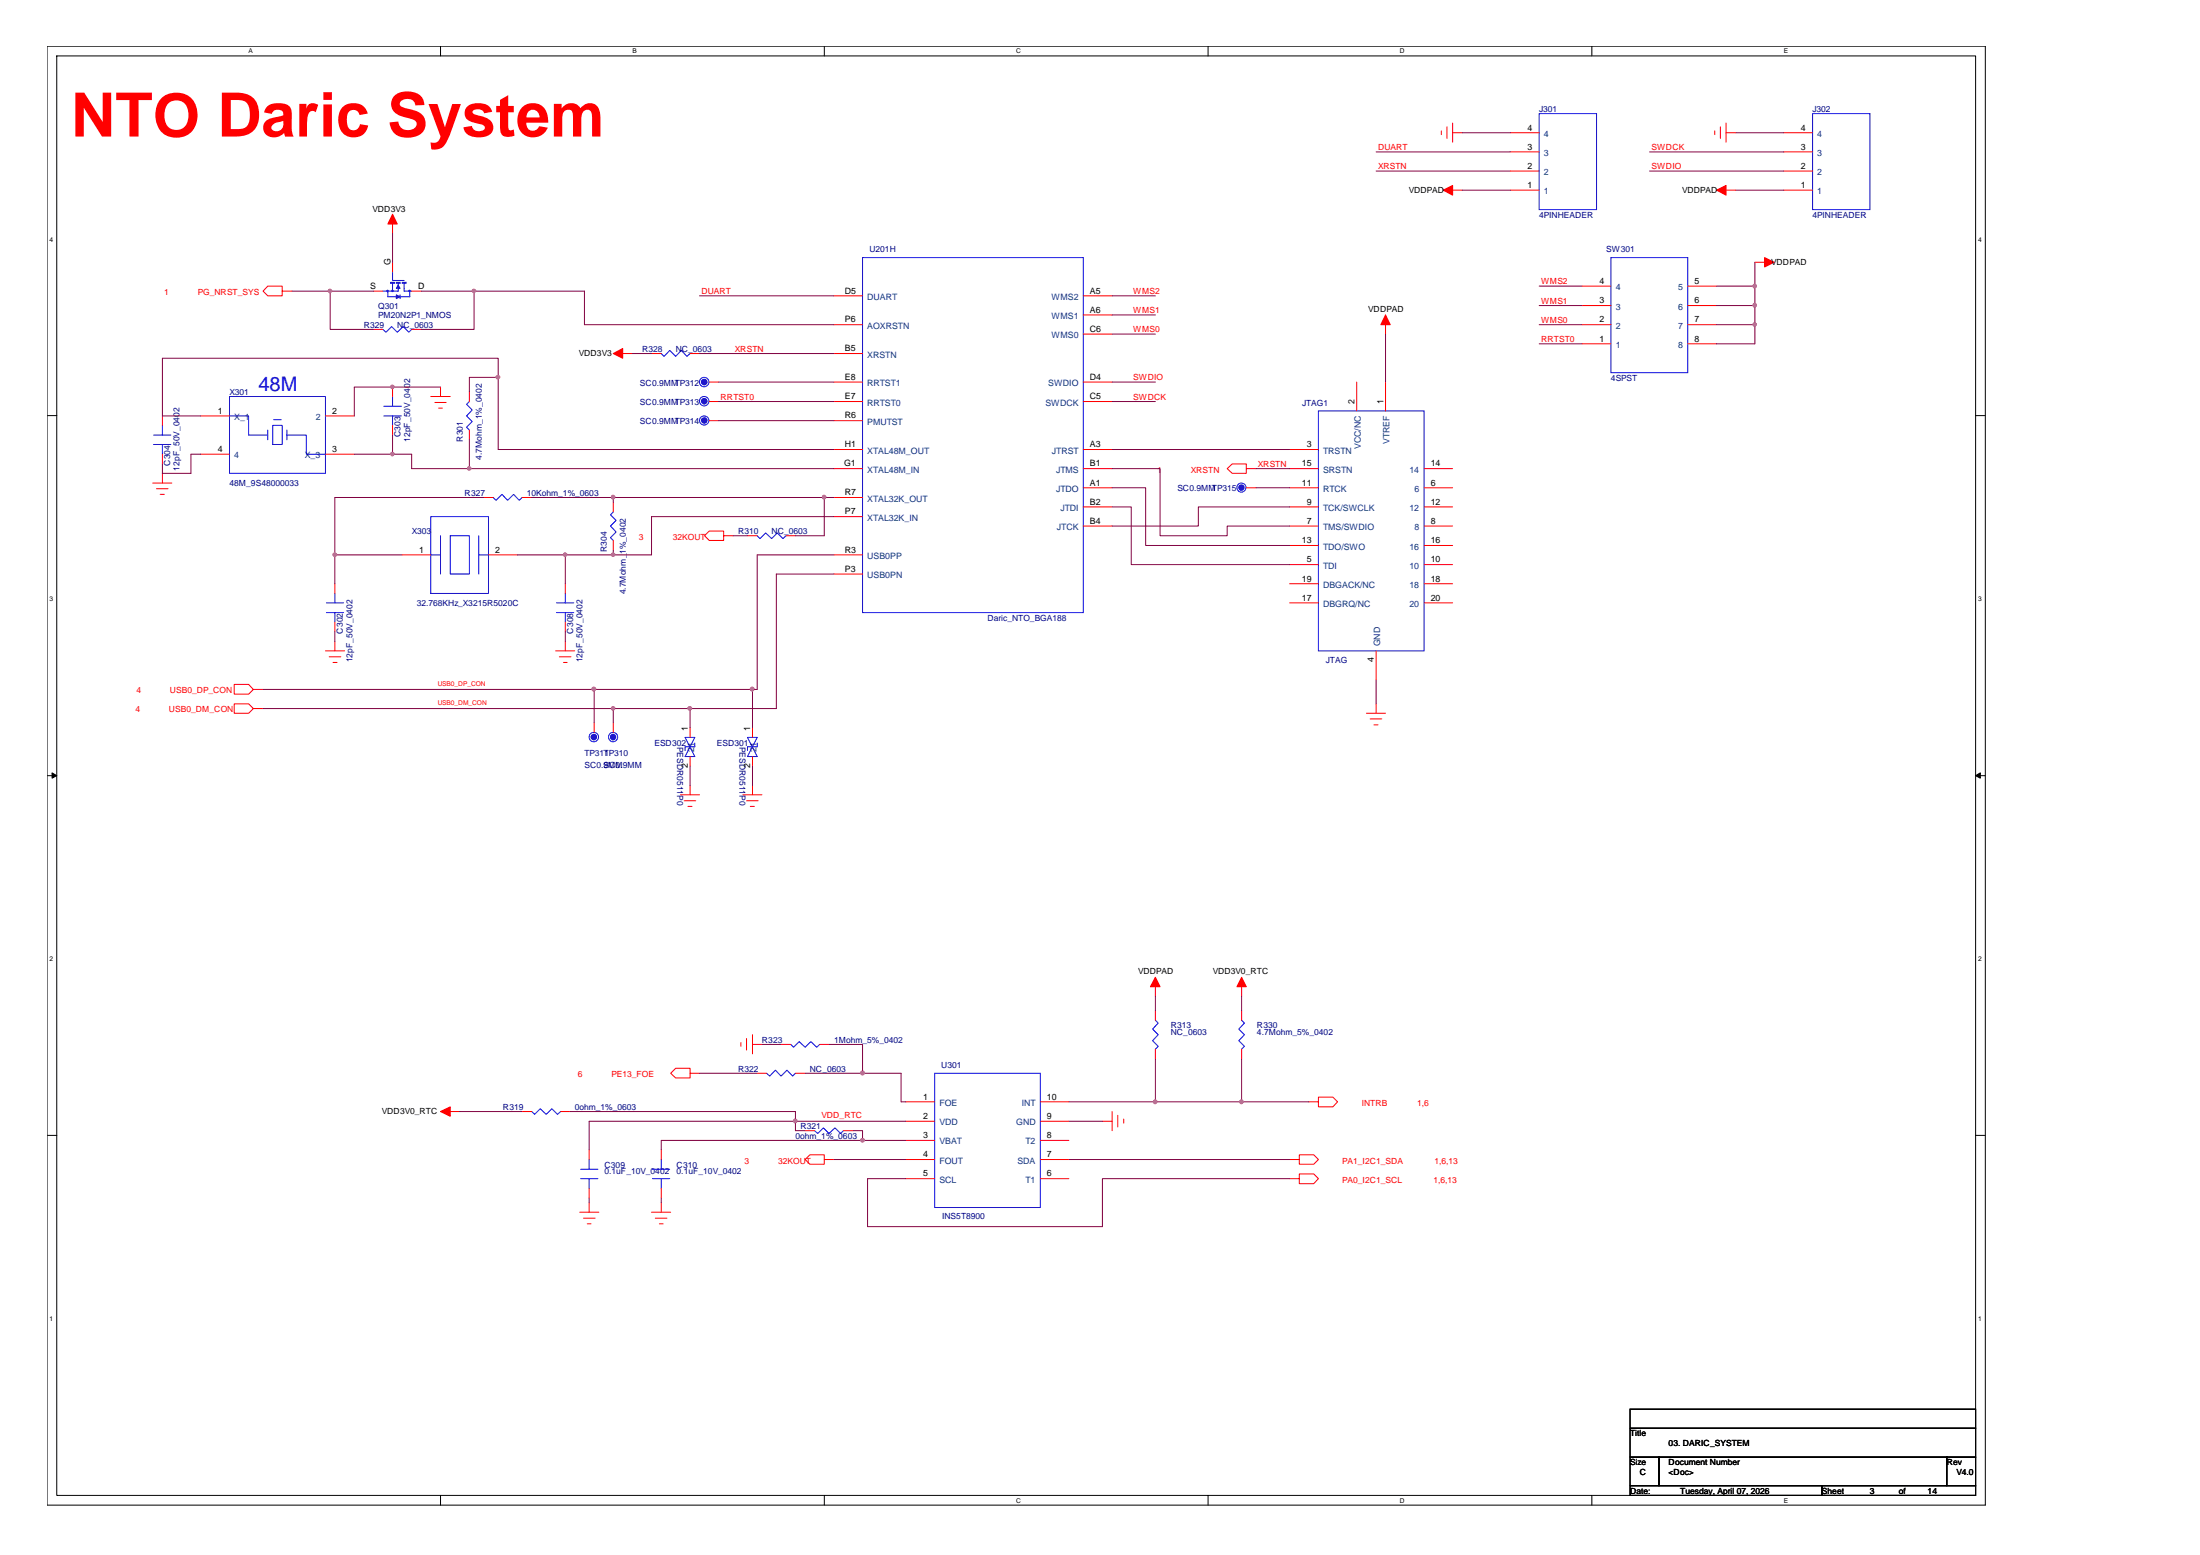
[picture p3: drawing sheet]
<svg xmlns="http://www.w3.org/2000/svg" width="297mm" height="210mm" viewBox="0 0 297 210" stroke-linecap="round" stroke-linejoin="round" font-family="sans-serif">
<path d="M6.3 6.2h261.8v197h-261.7zM7.7 7.5h259v194.4h-259z" fill="none" stroke="#000" stroke-width=".14"/>
<g fill="#fff">
<path d="M33.6 6.4h.5v1h-.5z"/>
<path d="M33.6 202h.5v1h-.5z"/>
</g>
<path d="M59.5 6.2v1.3M59.5 201.9v1.3" fill="none" stroke="#000" stroke-width=".14"/>
<g fill="#fff">
<path d="M85.4 6.4h.6v1h-.6z"/>
<path d="M85.4 202h.6v1h-.6z"/>
</g>
<path d="M111.3 6.2v1.3M111.3 201.9v1.3" fill="none" stroke="#000" stroke-width=".14"/>
<g fill="#fff">
<path d="M137.2 6.4h.6v1h-.6z"/>
<path d="M137.2 202h.6v1h-.6z"/>
</g>
<path d="M163.1 6.2v1.3M163.1 201.9v1.3" fill="none" stroke="#000" stroke-width=".14"/>
<g fill="#fff">
<path d="M189 6.4h.7v1h-.7z"/>
<path d="M189 202h.7v1h-.7z"/>
</g>
<path d="M214.9 6.2v1.3M214.9 201.9v1.3" fill="none" stroke="#000" stroke-width=".14"/>
<g fill="#fff">
<path d="M240.8 6.4h.6v1h-.6z"/>
<path d="M240.8 202h.6v1h-.6z"/>
<path d="M6.7 31.8h.5v1h-.5z"/>
<path d="M267.1 31.8h.5v1h-.5z"/>
<path d="M6.7 80.4h.5v1h-.5z"/>
<path d="M267.1 80.4h.5v1h-.5z"/>
</g>
<path d="M6.3 56.1h1.4M266.7 56.1h1.4" fill="none" stroke="#000" stroke-width=".14"/>
<g fill="#fff">
<path d="M6.7 129h.5v1h-.5z"/>
<path d="M267.1 129h.5v1h-.5z"/>
</g>
<path d="M6.3 104.7h1.4M266.7 104.7h1.4" fill="none" stroke="#000" stroke-width=".14"/>
<path d="M7 104.3l.7 .4-.7 .3zM266.7 104.7l.7-.4v.7z" fill="#000" stroke="#000" stroke-width=".14"/>
<g fill="#fff">
<path d="M6.7 177.5h.5v1h-.5z"/>
<path d="M267.1 177.5h.5v1h-.5z"/>
</g>
<path d="M6.3 153.3h1.4M266.7 153.3h1.4M220.1 190.2h46.6v2.6h-46.6zM220.1 192.8h46.6v3.9h-46.6zM220.1 196.7h3.9v3.8h-3.9zM224 196.7h38.8v3.8h-38.8zM262.8 196.7h3.9v3.8h-3.9zM220.1 200.5h25.9v1.4h-25.9zM246 200.5h20.7v1.4h-20.7z" fill="none" stroke="#000" stroke-width=".14"/>
<g fill="#f00" stroke="#f00" stroke-width=".14">
<path d="M156 131.9l.6 1.3h-1.3z"/>
<path d="M59.5 150l1.3-.6v1.3z"/>
<path d="M53 28.9l.6 1.3h-1.2z"/>
<path d="M82.8 47.7l1.3-.7v1.4z"/>
<path d="M167.6 131.9l.7 1.3h-1.3z"/>
<path d="M194.9 25.7l1.2-.7v1.3z"/>
<path d="M231.8 25.7l1.2-.7v1.3z"/>
<path d="M187.1 42.5l.6 1.3h-1.3z"/>
<path d="M238.3 34.8l1.2 .6-1.2 .6z"/>
</g>
<g fill="none" stroke="#f00" stroke-width=".14">
<path d="M194.6 17.7v.5M195.4 17.1v1.6M196.1 17.9h1.3M196.1 16.6v2.6M203.9 17.9h3.9M231.5 17.7v.5M232.3 17.1v1.6M233 16.6v2.6M233 17.9h1.4M240.8 17.9h3.9M38.1 39.3v.6h-1.9l-.7-.6 .7-.7h1.9v.7h1.3M50.4 39.3h1.3"/>
<path d="M53 35.4v1.3M53 28.9v2.6M55.6 39.3h1.3M112.6 39.9h3.9M146.3 39.9h3.9M194.9 25.7h2.5M203.9 25.7h3.9M203.9 23.1h3.9M203.9 20.5h3.9M213.6 38.6h3.9M227.9 38.6h3.9M231.8 25.7h2.6"/>
<path d="M236.9 35.4h2.6M240.8 25.7h3.9M240.8 23.1h3.9M240.8 20.5h3.9M21.9 56.1v1.3M27.1 56.1h3.9M43.9 56.1h3.9M50.4 44.5h1.3M53 57.4v1.3M53 52.3v1.2M55.6 44.5h1.3M58.2 53.5h2.6"/>
<path d="M58.7 54.3h1.5M59.2 55.1h.5M59.5 52.3v1.2M63.4 58.1v1.3M63.4 52.9v1.3M82.8 47.7h2.6M88 47.7h1.3M93.2 47.7h1.2M95.8 51.6h1.2M95.8 54.2h1.2M95.8 56.8h1.2M112.6 43.8h3.9"/>
<path d="M112.6 47.7h3.9M112.6 51.6h3.9M112.6 54.2h3.9M112.6 56.8h3.9M146.3 42.5h3.9M146.3 45.1h3.9M146.3 51.6h3.9M146.3 54.2h3.9M183.2 51.6v3.9M187.1 51.6v3.9M187.1 42.5v2.6M213.6 46.4h3.9"/>
<path d="M213.6 43.8h3.9M213.6 41.2h3.9M227.9 41.2h3.9M227.9 43.8h3.9M227.9 46.4h3.9M20.6 65.2h2.6M21.1 66h1.6M21.6 66.7h.6M21.9 61.3v1.3M21.9 63.9v1.3M27.1 61.3h3.9M43.9 61.3h3.9"/>
<path d="M45.2 78.8v1.3M54.3 74.9h3.9M65.3 67.2h1.3M66 74.9h3.9M70.5 67.2h1.3M76.3 78.8v1.3M82.8 73v1.3M82.8 67.8v1.3M97.7 72.3v.7h-1.9l-.7-.7 .7-.6h1.9v.6h1.3M100.9 72.3h1.3M106.1 72.3h1.3M112.6 60.7h3.9"/>
<path d="M112.6 63.3h3.9M112.6 67.2h3.9M112.6 69.7h3.9M112.6 74.9h3.9M112.6 77.5h3.9M146.3 60.7h3.9M146.3 63.3h3.9M146.3 65.8h3.9M146.3 68.4h3.9M146.3 71h3.9M168.3 65.8h1.3M168.3 63.3v.6h-1.9l-.7-.6 .7-.7h1.9v.7h1.3"/>
<path d="M174.1 60.7h3.9M174.1 63.3h3.9M174.1 65.8h3.9M174.1 68.4h3.9M174.1 71h3.9M174.1 73.6h3.9M174.1 76.2h3.9M174.1 78.8h3.9M192.3 68.4h3.8M192.3 65.8h3.8M192.3 63.3h3.8M192.3 73.6h3.8"/>
<path d="M192.3 76.2h3.8M192.3 78.8h3.8M192.3 71h3.8M34.2 95.6l-.6-.6h-2v1.3h2l.6-.7h1.3M34.2 93.1l-.6-.7h-2v1.3h2l.6-.6h1.3M43.9 87.9h2.6M44.4 88.7h1.6M45 89.4h.5M45.2 84v1.3M45.2 86.6v1.3M75 87.9h2.6M75.5 88.7h1.6"/>
<path d="M76.1 89.4h.5M76.3 84v1.3M76.3 86.6v1.3M80.2 97.6v1.3M82.8 97.6v1.3M93.2 98.2v1.3M101.6 98.2v1.3M174.1 81.4h3.9M184.5 96.3h2.6M185 97h1.6M185.5 97.8h.6M185.8 87.9v3.9"/>
<path d="M185.8 95v1.3M192.3 81.4h3.8M91.9 107.3h2.5M92.4 108.1h1.5M92.9 108.9h.5M93.2 102.1v1.3M93.2 106v1.3M100.3 107.3h2.6M100.8 108.1h1.6M101.3 108.9h.6M101.6 102.1v1.3M101.6 106v1.3"/>
<path d="M101.6 139.7v2.6M156 136.5v1.2M156 131.9v2.6M167.6 136.5v1.2M167.6 131.9v2.6M59.5 150h2.6M70.5 150h1.3M75.7 150h1.3M79.5 155.2v1.3M89.3 155.2v1.3M93.2 144.9v.6h-2l-.6-.6 .6-.7h2v.7h1.2M100 140.7v.5"/>
<path d="M100.8 140.2v1.5M101.6 141h1.3M102.2 144.9h1.3M105.5 141h1.3M107.4 144.9h1.3M108.7 152.6h1.3M110.7 141h1.2M111.3 156.5v.7h-2l-.6-.7 .6-.6h2v.6h1.3M113.9 152.6h1.3M122.3 148.7h3.9M122.3 151.4h3.9M122.3 153.9h3.9"/>
<path d="M122.3 156.5h3.9M122.3 159.1h3.9M140.5 159.1h3.8M140.5 156.5h3.8M140.5 153.9h3.8M140.5 151.4h3.8M140.5 148.7h3.8M148.8 151.4h1.4M150.2 150v2.6M150.9 150.6v1.5M151.7 151.1v.5M156 141.6v1.3"/>
<path d="M167.6 141.6v1.3M174.1 159.1h1.3v-.6h2l.6 .6-.6 .7h-2v-.7M174.1 156.5h1.3v-.6h2l.6 .6-.6 .7h-2v-.7M176.7 148.7h1.3v-.6h2l.6 .6-.6 .7h-2v-.7M78.3 163.6h2.6M78.8 164.4h1.5M79.3 165.2h.5M79.5 160.4v1.3M79.5 162.4v1.2M88 163.6h2.6M88.5 164.4h1.5M89 165.2h.5"/>
<path d="M89.3 160.4v1.3M89.3 162.4v1.2"/>
</g>
<g fill="#00f" stroke="#00f" stroke-width=".14">
<path d="M52.7 38.1h.6v.1h-.6z" fill-rule="evenodd"/>
<path d="M53.5 38.1h.5v.1h-.5z" fill-rule="evenodd"/>
<path d="M54.3 38.1h.5v.1h-.5z" fill-rule="evenodd"/>
<path d="M52.9 39.2h.1v.1h-.1z" fill-rule="evenodd"/>
<path d="M52.3 39.2h.1v.1h-.1z" fill-rule="evenodd"/>
<path d="M55.2 39.2h.2v.1h-.2z" fill-rule="evenodd"/>
<path d="M53.5 39.8l.5 .3-.5 .2z" fill-rule="evenodd"/>
<path d="M53.8 38.5l.2 .4h-.5z" fill-rule="evenodd"/>
<circle cx="80.2" cy="99.5" r=".38"/>
<circle cx="82.8" cy="99.5" r=".38"/>
<circle cx="167.6" cy="65.8" r=".37"/>
<circle cx="95.1" cy="51.6" r=".38"/>
<circle cx="95.1" cy="54.2" r=".38"/>
<circle cx="95.1" cy="56.8" r=".37"/>
</g>
<g fill="none" stroke="#00f" stroke-width=".14">
<path d="M207.8 15.3h7.8v13h-7.8zM244.7 15.3h7.8v13h-7.8zM52.4 39.3v.8h1.1M53 36.7v1.2h1.6M53 38.2v1.1M53.8 38.2v1.1h-2.1M54 39.8v.5M54.6 38.2v1.1h1M55.3 39.3v.8h-1.3M116.5 34.8h29.8v47.9h-29.8zM217.5 34.8h10.4v15.5h-10.4zM20.7 58.7h2.4"/>
<path d="M21.9 57.4v1.3M31 53.5h12.9v10.4h-12.9zM31 56.1h2.6v2.6h2.6M36.2 58.1v1.3M36.8 57.4h1.3v2.6h-1.3zM37 56.7h1M38.7 58.7h2.7v2.6h2.5M38.7 58.1v1.3M51.7 44.5l.4 .3 .8-.7 .7 .7 .8-.7 .8 .7 .4-.3M51.8 56.1h2.4M51.8 54.8h2.4M53 53.5v1.3"/>
<path d="M53 56.1v1.3M63.4 54.2l-.4 .4 .8 .7-.8 .8 .8 .8-.8 .8 .4 .4M89.3 47.7l.4 .4 .7-.8 .8 .8 .8-.8 .8 .8 .4-.4M178 55.5h14.3v32.4h-14.3zM20.7 60h2.4M21.9 60v1.3M58.2 69.7h7.8v10.4h-7.8zM58.2 74.9h1.3M59.5 72.3v5.2M60.8 72.3h2.6v5.2h-2.6zM64.6 72.3v5.2M64.6 74.9h1.4"/>
<path d="M66.6 67.2l.4 .3 .8-.8 .7 .8 .8-.8 .8 .8 .4-.3M82.8 69.1l-.4 .4 .8 .7-.8 .8 .8 .8-.8 .8 .4 .4M102.2 72.3l.4 .4 .8-.8 .8 .8 .7-.8 .8 .8 .4-.4M44.1 82.7h2.3M44.1 81.4h2.3M45.2 80.1v1.3M45.2 82.7v1.3M75.1 82.7h2.4M75.1 81.4h2.4M76.3 80.1v1.3M76.3 82.7v1.3M92.5 99.5h1.3l-1.3 2.6h1.3z"/>
<path d="M100.9 99.5h1.3l-1.3 2.6h1.3zM93.8 100.3v.5h-1.3v.5M102.2 100.3v.5h-1.3v.5M156 137.7l.4 .4-.8 .8 .8 .8-.8 .8 .8 .7-.4 .4M167.6 137.7l.4 .4-.7 .8 .7 .8-.7 .8 .7 .7-.4 .4M71.8 150l.4 .4 .7-.7 .8 .7 .8-.7 .8 .7 .4-.4M78.4 157.8h2.3M78.4 159.1h2.3M79.5 156.5v1.3M79.5 159.1v1.3M88.1 157.8h2.3M88.1 159.1h2.3"/>
<path d="M89.3 156.5v1.3M89.3 159.1v1.3M103.5 144.9l.4 .4 .8-.8 .8 .8 .8-.8 .7 .8 .4-.4M106.8 141l.3 .4 .8-.8 .8 .8 .8-.8 .8 .8 .4-.4M110 152.6l.4 .4 .8-.8 .7 .8 .8-.8 .8 .8 .4-.4M126.2 144.9h14.3v18.1h-14.3z"/>
<circle cx="95.1" cy="51.6" r=".64"/>
<circle cx="95.1" cy="54.2" r=".64"/>
<circle cx="95.1" cy="56.8" r=".63"/>
<circle cx="167.6" cy="65.8" r=".62"/>
<circle cx="80.2" cy="99.5" r=".64"/>
<circle cx="82.8" cy="99.5" r=".63"/>
</g>
<g fill="none" stroke="#800040" stroke-width=".14">
<path d="M197.4 17.9h6.5M234.4 17.9h6.4M39.4 39.3h5.2M50.4 39.3h-5.8v5.2h5.8M53 31.5v3.9M56.9 39.3h7.1M94.4 39.9h18.2M150.2 39.9h5.8M185.8 20.5h18.1M185.8 23.1h18.1M197.4 25.7h6.5M207.8 38.6h5.8"/>
<path d="M222.7 20.5h18.1M222.7 23.1h18.1M231.8 38.6h5.1M234.4 25.7h6.4M236.9 35.4v3.2M236.9 38.6v2.6M53 58.7v2.6M59.5 52.3h-11.7v3.8M63.4 59.4v3.9M67.3 50.9v9.8h45.3M67.3 50.9v-2.5h-45.4v7.7h5.2M67.3 50.9h-3.9v2"/>
<path d="M85.4 47.7h2.6M94.4 47.7h18.2M97 54.2h15.6M97 51.6h15.6M97 56.8h15.6M112.6 43.8h-33.7v-4.5h-14.9v5.2h-7.1M150.2 42.5h5.8M150.2 45.1h5.8M150.2 51.6h5.8M150.2 54.2h5.8M187.1 45.1v6.5M207.8 41.2h5.8"/>
<path d="M207.8 43.8h5.8M207.8 46.4h5.8M231.8 41.2h5.1M231.8 43.8h5.1M236.9 43.8v2.6h-5.1M236.9 41.2v2.6M27.1 61.3h-1.3v2.6h-3.9v-1.3M45.2 74.9v3.9M45.2 74.9h9.1M47.8 61.3h5.2M53 61.3h2.6v2h7.8M63.4 63.3h49.2"/>
<path d="M65.3 67.2h-20.1v7.7M69.8 74.9h6.5M71.8 67.2h11M76.3 74.9v3.9M76.3 74.9h6.5M82.8 74.3v.6M82.8 67.2v.6M82.8 67.2h28.5M99 72.3h1.9M111.3 67.2v5.1h-3.9M111.3 67.2h1.3M112.6 69.7h-24.6v5.2h-5.2"/>
<path d="M112.6 74.9h-10.4v18.2h-.6M112.6 77.5h-7.8v18.1h-11.6M150.2 68.4h2.5v7.8h21.4M150.2 65.8h4.5v7.8h19.4M150.2 63.3h6.4v9h9.1v-1.3h8.4M150.2 60.7h23.9M169.6 63.3h4.5M169.6 65.8h4.5M174.1 68.4h-12.3v2.6h-11.6M35.5 93.1h44.7M35.5 95.6h47.3M45.2 85.3v1.3"/>
<path d="M76.3 85.3v1.3M80.2 93.1v4.5M80.2 93.1h21.4M82.8 95.6h10.4M82.8 95.6v2M93.2 95.6v2.6M101.6 93.1v5.1M185.8 91.8v3.2M93.2 103.4v2.6M101.6 103.4v2.6M156 134.5v2M167.6 134.5v2"/>
<path d="M62.1 150h8.4M77 150h30.4v1.4M94.4 144.9h7.8M102.9 141h2.6M107.4 151.4h14.9M107.4 151.4h-27.9v3.8M107.4 151.4v1.2h1.3M108.7 144.9h7.8M111.9 141h4.6v3.9M112.6 156.5h9.7M115.2 152.6h1.3v1.3M116.5 153.9h5.8"/>
<path d="M116.5 153.9h-27.2v1.3M116.5 144.9h5.2v3.8h.6M122.3 159.1h-5.2v6.5h31.7v-6.5h25.3M144.3 156.5h29.8M144.3 151.4h4.5M144.3 148.7h11.7M156 142.9v5.8M156 148.7h11.6M167.6 148.7h9.1M167.6 142.9v5.8M79.5 161.7v.7M89.3 161.7v.7"/>
</g>
<g fill="#f0f" stroke="#f0f" stroke-width=".14">
<path d="M155.8 148.5h.2l.2 .1-.1 .3-.1 .1-.2-.1z" fill-rule="evenodd"/>
<path d="M107.2 151.1h.2l.2 .1-.1 .3-.1 .1-.2-.1z" fill-rule="evenodd"/>
<path d="M52.8 61.1h.3l.1 .2-.1 .1-.1 .1-.2-.1z" fill-rule="evenodd"/>
<path d="M52.8 52.1h.3l.1 .1-.1 .2-.1 .1-.2-.1z" fill-rule="evenodd"/>
<path d="M63.2 63.1h.3l.1 .1-.1 .2-.2 .1-.1-.1z" fill-rule="evenodd"/>
<path d="M82.6 74.7h.3l.1 .2-.1 .1-.1 .1-.2-.1z" fill-rule="evenodd"/>
<path d="M111.1 66.9h.2l.2 .1-.1 .3-.1 .1-.2-.1z" fill-rule="evenodd"/>
<path d="M76.1 74.7h.4v.2v.1l-.2 .1-.2-.1z" fill-rule="evenodd"/>
<path d="M82.6 95.4h.3l.1 .2-.1 .2-.1 .1-.2-.1z" fill-rule="evenodd"/>
<path d="M82.6 66.9h.2l.2 .1-.1 .3-.1 .1-.2-.1z" fill-rule="evenodd"/>
<path d="M44.4 39.1h.3l.1 .2-.1 .1-.2 .1-.1-.1z" fill-rule="evenodd"/>
<path d="M63.8 39.1h.3l.1 .2-.1 .1-.1 .1-.2-.1z" fill-rule="evenodd"/>
<path d="M167.4 148.5h.2l.2 .1v.3l-.2 .1-.2-.1z" fill-rule="evenodd"/>
<path d="M236.7 38.4h.2l.2 .1v.3l-.2 .1-.2-.1z" fill-rule="evenodd"/>
<path d="M236.7 41h.2l.2 .1v.3l-.2 .1-.2-.1z" fill-rule="evenodd"/>
<path d="M236.7 43.6h.4l.1 .2-.1 .2h-.2h-.2z" fill-rule="evenodd"/>
<path d="M155.8 148.5h.2l.2 .1-.1 .3-.1 .1-.2-.1z" fill-rule="evenodd"/>
<path d="M107.2 151.1h.2l.2 .1-.1 .3-.1 .1-.2-.1z" fill-rule="evenodd"/>
<path d="M52.8 61.1h.3l.1 .2-.1 .1-.1 .1-.2-.1z" fill-rule="evenodd"/>
<path d="M52.8 52.1h.3l.1 .1-.1 .2-.1 .1-.2-.1z" fill-rule="evenodd"/>
<path d="M63.2 63.1h.3l.1 .1-.1 .2-.2 .1-.1-.1z" fill-rule="evenodd"/>
<path d="M82.6 74.7h.3l.1 .2-.1 .1-.1 .1-.2-.1z" fill-rule="evenodd"/>
<path d="M111.1 66.9h.2l.2 .1-.1 .3-.1 .1-.2-.1z" fill-rule="evenodd"/>
<path d="M76.1 74.7h.4v.2v.1l-.2 .1-.2-.1z" fill-rule="evenodd"/>
<path d="M82.6 95.4h.3l.1 .2-.1 .2-.1 .1-.2-.1z" fill-rule="evenodd"/>
<path d="M82.6 66.9h.2l.2 .1-.1 .3-.1 .1-.2-.1z" fill-rule="evenodd"/>
<path d="M44.4 39.1h.3l.1 .2-.1 .1-.2 .1-.1-.1z" fill-rule="evenodd"/>
<path d="M63.8 39.1h.3l.1 .2-.1 .1-.1 .1-.2-.1z" fill-rule="evenodd"/>
<path d="M167.4 148.5h.2l.2 .1v.3l-.2 .1-.2-.1z" fill-rule="evenodd"/>
<path d="M236.7 38.4h.2l.2 .1v.3l-.2 .1-.2-.1z" fill-rule="evenodd"/>
<path d="M236.7 41h.2l.2 .1v.3l-.2 .1-.2-.1z" fill-rule="evenodd"/>
<path d="M236.7 43.6h.4l.1 .2-.1 .2h-.2h-.2z" fill-rule="evenodd"/>
<circle cx="116.5" cy="144.8" r=".26"/>
<circle cx="116.5" cy="153.9" r=".25"/>
<circle cx="67.2" cy="50.9" r=".25"/>
<circle cx="45.2" cy="74.9" r=".25"/>
<circle cx="80.2" cy="93" r=".26"/>
<circle cx="93.1" cy="95.6" r=".25"/>
<circle cx="101.6" cy="93" r=".26"/>
</g>
<text font-size="8.3" fill="#f00" x="9.6" y="18.4">NTO Daric System</text>
<text font-size="2.7" fill="#00f" x="34.9" y="52.8">48M</text>
<g font-size="1.2">
<text x="206.2" y="17.6">4</text>
<text x="243.2" y="17.6">4</text>
<text x="206.2" y="22.8">2</text>
<text x="206.2" y="20.2">3</text>
<text x="243.2" y="22.8">2</text>
<text x="243.2" y="20.2">3</text>
<text x="206.2" y="25.4">1</text>
<text x="243.2" y="25.4">1</text>
<text x="52.7" y="35.8" transform="rotate(-90 52.7 35.8)">G</text>
<text x="50" y="39">S</text>
<text x="56.5" y="39">D</text>
<text x="114" y="39.6">D5</text>
<text x="147.2" y="39.6">A5</text>
<text x="215.9" y="41">3</text>
<text x="215.9" y="38.3">4</text>
<text x="228.8" y="38.3">5</text>
<text x="228.8" y="41">6</text>
<text x="114.1" y="43.5">P6</text>
<text x="114.1" y="47.4">B5</text>
<text x="147.2" y="42.2">A6</text>
<text x="147.2" y="44.8">C6</text>
<text x="215.9" y="46.1">1</text>
<text x="215.9" y="43.5">2</text>
<text x="228.8" y="43.5">7</text>
<text x="228.8" y="46.1">8</text>
<text x="114.1" y="51.3">E8</text>
<text x="114.1" y="53.9">E7</text>
<text x="147.2" y="51.3">D4</text>
<text x="147.2" y="53.9">C5</text>
<text x="29.4" y="55.9">1</text>
<text x="44.8" y="55.9">2</text>
<text x="114" y="56.5">R6</text>
<text x="182.9" y="54.6" transform="rotate(-90 182.9 54.6)">2</text>
<text x="186.8" y="54.6" transform="rotate(-90 186.8 54.6)">1</text>
<text x="29.4" y="61">4</text>
<text x="44.8" y="61">3</text>
<text x="114" y="63">G1</text>
<text x="114" y="60.4">H1</text>
<text x="147.2" y="60.4">A3</text>
<text x="147.2" y="63">B1</text>
<text x="147.2" y="65.5">A1</text>
<text x="175.8" y="63">15</text>
<text x="175.8" y="65.5">11</text>
<text x="176.4" y="60.4">3</text>
<text x="193.2" y="65.5">6</text>
<text x="193.2" y="63">14</text>
<text x="114" y="66.9">R7</text>
<text x="114.1" y="69.4">P7</text>
<text x="147.2" y="68.1">B2</text>
<text x="147.2" y="70.7">B4</text>
<text x="176.4" y="68.1">9</text>
<text x="176.4" y="70.7">7</text>
<text x="193.2" y="68.1">12</text>
<text x="193.2" y="70.7">8</text>
<text x="56.6" y="74.6">1</text>
<text x="66.8" y="74.6">2</text>
<text x="114" y="74.6">R3</text>
<text x="114.1" y="77.2">P3</text>
<text x="175.8" y="73.3">13</text>
<text x="176.4" y="75.9">5</text>
<text x="193.2" y="73.3">16</text>
<text x="193.2" y="75.9">10</text>
<text x="175.8" y="78.5">19</text>
<text x="175.8" y="81.1">17</text>
<text x="193.2" y="78.5">18</text>
<text x="193.2" y="81.1">20</text>
<text x="185.5" y="89.4" transform="rotate(-90 185.5 89.4)">4</text>
<text x="92.9" y="98.7" transform="rotate(-90 92.9 98.7)">1</text>
<text x="101.3" y="98.7" transform="rotate(-90 101.3 98.7)">1</text>
<text x="92.9" y="103.6" transform="rotate(-90 92.9 103.6)">2</text>
<text x="101.3" y="103.6" transform="rotate(-90 101.3 103.6)">2</text>
<text x="124.6" y="148.4">1</text>
<text x="141.4" y="148.4">10</text>
<text x="124.6" y="151.1">2</text>
<text x="124.6" y="153.6">3</text>
<text x="141.4" y="153.6">8</text>
<text x="141.4" y="151.1">9</text>
<text x="124.6" y="156.2">4</text>
<text x="124.6" y="158.8">5</text>
<text x="141.4" y="158.8">6</text>
<text x="141.4" y="156.2">7</text>
</g>
<g font-size="1.2" fill="#004080">
<text x="208.4" y="23.6">2</text>
<text x="208.4" y="21.1">3</text>
<text x="208.4" y="18.5">4</text>
<text x="245.4" y="23.6">2</text>
<text x="245.4" y="21.1">3</text>
<text x="245.4" y="18.5">4</text>
<text x="208.4" y="26.2">1</text>
<text x="245.4" y="26.2">1</text>
<text x="117.1" y="40.5">DUART</text>
<text x="142" y="40.5">WMS2</text>
<text x="218.1" y="41.8">3</text>
<text x="218.1" y="39.2">4</text>
<text x="226.6" y="39.2">5</text>
<text x="226.6" y="41.8">6</text>
<text x="117.1" y="44.4">AOXRSTN</text>
<text x="142" y="43.1">WMS1</text>
<text x="142" y="45.6">WMS0</text>
<text x="218.1" y="47">1</text>
<text x="218.1" y="44.4">2</text>
<text x="226.6" y="44.4">7</text>
<text x="226.6" y="47">8</text>
<text x="117.1" y="48.3">XRSTN</text>
<text x="117.1" y="52.1">RRTST1</text>
<text x="141.5" y="52.1">SWDIO</text>
<text x="31.6" y="56.7">X_1</text>
<text x="42.6" y="56.7">2</text>
<text x="117.1" y="54.8">RRTST0</text>
<text x="117.1" y="57.3">PMUTST</text>
<text x="141.1" y="54.8">SWDCK</text>
<text x="187.6" y="59.9" transform="rotate(-90 187.6 59.9)">VTREF</text>
<text x="31.6" y="61.9">4</text>
<text x="41.1" y="61.9">X_3</text>
<text x="117.1" y="61.2">XTAL48M_OUT</text>
<text x="117.1" y="63.8">XTAL48M_IN</text>
<text x="142" y="61.2">JTRST</text>
<text x="142.6" y="63.8">JTMS</text>
<text x="178.6" y="61.2">TRSTN</text>
<text x="178.6" y="63.8">SRSTN</text>
<text x="183.7" y="60.6" transform="rotate(-90 183.7 60.6)">VCC/NC</text>
<text x="190.3" y="63.8">14</text>
<text x="117.1" y="67.7">XTAL32K_OUT</text>
<text x="117.1" y="70.3">XTAL32K_IN</text>
<text x="142.6" y="66.4">JTDO</text>
<text x="142.7" y="71.6">JTCK</text>
<text x="143.2" y="69">JTDI</text>
<text x="178.6" y="66.4">RTCK</text>
<text x="178.6" y="69">TCK/SWCLK</text>
<text x="178.6" y="71.6">TMS/SWDIO</text>
<text x="190.3" y="69">12</text>
<text x="191" y="66.4">6</text>
<text x="191" y="71.6">8</text>
<text x="117.1" y="75.5">USB0PP</text>
<text x="178.6" y="74.2">TDO/SWO</text>
<text x="178.6" y="76.8">TDI</text>
<text x="190.3" y="74.2">16</text>
<text x="190.3" y="76.8">10</text>
<text x="117.1" y="78">USB0PN</text>
<text x="178.6" y="79.3">DBGACK/NC</text>
<text x="178.6" y="81.9">DBGRQ/NC</text>
<text x="190.3" y="79.3">18</text>
<text x="190.3" y="81.9">20</text>
<text x="186.4" y="87.2" transform="rotate(-90 186.4 87.2)">GND</text>
<text x="93.7" y="101.5" transform="rotate(-90 93.7 101.5)">21</text>
<text x="102.2" y="101.5" transform="rotate(-90 102.2 101.5)">21</text>
<text x="126.8" y="149.3">FOE</text>
<text x="138" y="149.3">INT</text>
<text x="126.8" y="151.9">VDD</text>
<text x="126.8" y="154.5">VBAT</text>
<text x="137.2" y="151.9">GND</text>
<text x="138.5" y="154.5">T2</text>
<text x="126.8" y="157.1">FOUT</text>
<text x="126.8" y="159.7">SCL</text>
<text x="137.4" y="157.1">SDA</text>
<text x="138.5" y="159.7">T1</text>
</g>
<g font-size="1.1" fill="#000080">
<text x="207.8" y="15.1">J301</text>
<text x="244.7" y="15.1">J302</text>
<text x="207.8" y="29.4">4PINHEADER</text>
<text x="244.7" y="29.4">4PINHEADER</text>
<text x="117.4" y="34.1">U201H</text>
<text x="216.9" y="34.1">SW301</text>
<text x="51.1" y="41.7">Q301</text>
<text x="49.1" y="44.3">R329</text>
<text x="51.1" y="43">PM20N2P1_NMOS</text>
<text x="53.6" y="44.3">NC_0603</text>
<text x="86.7" y="47.5">R328</text>
<text x="91.2" y="47.5">NC_0603</text>
<text x="31" y="53.4">X301</text>
<text x="86.4" y="52">SC0.9MMTP312</text>
<text x="217.5" y="51.4">4SPST</text>
<text x="54.1" y="59" transform="rotate(-90 54.1 59)">C303</text>
<text x="55.4" y="59.6" transform="rotate(-90 55.4 59.6)">12pF_50V_0402</text>
<text x="62.5" y="59.6" transform="rotate(-90 62.5 59.6)">R301</text>
<text x="86.4" y="54.6">SC0.9MMTP313</text>
<text x="86.4" y="57.2">SC0.9MMTP314</text>
<text x="175.8" y="54.8">JTAG1</text>
<text x="23" y="62.9" transform="rotate(-90 23 62.9)">C304</text>
<text x="24.3" y="63.5" transform="rotate(-90 24.3 63.5)">12pF_50V_0402</text>
<text x="31" y="65.6">48M_9S48000033</text>
<text x="65.1" y="62.1" transform="rotate(-90 65.1 62.1)">4.7Mohm_1%_0402</text>
<text x="62.7" y="66.9">R327</text>
<text x="71.1" y="66.9">10Kohm_1%_0603</text>
<text x="159" y="66.3">SC0.9MMTP315</text>
<text x="55.6" y="72.1">X303</text>
<text x="81.9" y="74.5" transform="rotate(-90 81.9 74.5)">R304</text>
<text x="99.7" y="72.1">R310</text>
<text x="104.2" y="72.1">NC_0603</text>
<text x="56.3" y="81.8">32.768KHz_X3215R5020C</text>
<text x="84.5" y="80.2" transform="rotate(-90 84.5 80.2)">4.7Mohm_1%_0402</text>
<text x="133.3" y="83.8">Daric_NTO_BGA188</text>
<text x="46.3" y="85.5" transform="rotate(-90 46.3 85.5)">C302</text>
<text x="47.6" y="89.4" transform="rotate(-90 47.6 89.4)">12pF_50V_0402</text>
<text x="77.4" y="85.5" transform="rotate(-90 77.4 85.5)">C308</text>
<text x="78.7" y="89.4" transform="rotate(-90 78.7 89.4)">12pF_50V_0402</text>
<text x="179" y="89.5">JTAG</text>
<text x="88.3" y="100.6">ESD302</text>
<text x="91.4" y="100.8" transform="rotate(90 91.4 100.8)">PESDR0511P0</text>
<text x="96.8" y="100.6">ESD301</text>
<text x="99.9" y="100.8" transform="rotate(90 99.9 100.8)">PESDR0511P0</text>
<text x="78.9" y="102">TP311</text>
<text x="78.9" y="103.6">SC0.9MM</text>
<text x="81.5" y="102">TP310</text>
<text x="81.5" y="103.6">SC0.9MM</text>
<text x="102.9" y="140.8">R323</text>
<text x="112.6" y="140.8">1Mohm_5%_0402</text>
<text x="158.1" y="138.8">R313</text>
<text x="158.1" y="139.8">NC_0603</text>
<text x="169.7" y="138.8">R330</text>
<text x="169.7" y="139.8">4.7Mohm_5%_0402</text>
<text x="67.9" y="149.8">R319</text>
<text x="77.6" y="149.8">0ohm_1%_0603</text>
<text x="99.7" y="144.7">R322</text>
<text x="109.3" y="144.7">NC_0603</text>
<text x="127.1" y="144.2">U301</text>
<text x="107.4" y="153.7">0ohm_1%_0603</text>
<text x="108.1" y="152.5">R321</text>
<text x="81.6" y="157.6">C309</text>
<text x="81.6" y="158.5">0.1uF_10V_0402</text>
<text x="91.4" y="157.6">C310</text>
<text x="91.4" y="158.5">0.1uF_10V_0402</text>
<text x="127.2" y="164.6">INS5T8900</text>
</g>
<g font-size="1.1" fill="#f00">
<text x="186.1" y="20.2">DUART</text>
<text x="186.1" y="22.8">XRSTN</text>
<text x="223" y="20.2">SWDCK</text>
<text x="223" y="22.8">SWDIO</text>
<text x="22.2" y="39.8">1</text>
<text x="26.7" y="39.8">PG_NRST_SYS</text>
<text x="94.7" y="39.7">DUART</text>
<text x="153" y="39.7">WMS2</text>
<text x="208.1" y="38.4">WMS2</text>
<text x="208.1" y="41">WMS1</text>
<text x="99.2" y="47.5">XRSTN</text>
<text x="153" y="42.3">WMS1</text>
<text x="153" y="44.8">WMS0</text>
<text x="208.1" y="46.2">RRTST0</text>
<text x="208.1" y="43.6">WMS0</text>
<text x="97.3" y="53.9">RRTST0</text>
<text x="153" y="51.3">SWDIO</text>
<text x="153" y="53.9">SWDCK</text>
<text x="156.3" y="63.9">1</text>
<text x="160.8" y="63.9">XRSTN</text>
<text x="169.8" y="63">XRSTN</text>
<text x="86.3" y="72.9">3</text>
<text x="90.8" y="72.9">32KOUT</text>
<text x="18.4" y="93.5">4</text>
<text x="22.9" y="93.5">USB0_DP_CON</text>
<text x="18.3" y="96.1">4</text>
<text x="22.8" y="96.1">USB0_DM_CON</text>
<text x="78" y="145.4">6</text>
<text x="82.5" y="145.4">PE13_FOE</text>
<text x="183.9" y="149.3">INTRB</text>
<text x="191.3" y="149.3">1,6</text>
<text x="110.9" y="150.9">VDD_RTC</text>
<text x="100.5" y="157.1">3</text>
<text x="105.1" y="157.1">32KOUT</text>
<text x="181.2" y="159.7">PA0_I2C1_SCL</text>
<text x="181.2" y="157.1">PA1_I2C1_SDA</text>
<text x="193.5" y="159.7">1,6,13</text>
<text x="193.7" y="157.1">1,6,13</text>
</g>
<g font-size="1.1">
<text x="50.3" y="28.6">VDD3V3</text>
<text x="190.2" y="26">VDDPAD</text>
<text x="227.1" y="26">VDDPAD</text>
<text x="239.1" y="35.7">VDDPAD</text>
<text x="184.7" y="42.1">VDDPAD</text>
<text x="78.1" y="48">VDD3V3</text>
<text x="153.7" y="131.5">VDDPAD</text>
<text x="163.7" y="131.5">VDD3V0_RTC</text>
<text x="51.6" y="150.4">VDD3V0_RTC</text>
<text x="220.1" y="193.9">Title</text>
<text x="220.1" y="197.8">Size</text>
<text x="225.3" y="195.2">03. DARIC_SYSTEM</text>
<text x="225.3" y="197.8">Document Number</text>
<text x="262.8" y="197.8">Rev</text>
<text x="220.1" y="201.6">Date:</text>
<text x="221.4" y="199.1">C</text>
<text x="225.3" y="199.1">&lt;Doc&gt;</text>
<text x="226.9" y="201.6">Tuesday, April 07, 2026</text>
<text x="246" y="201.6">Sheet</text>
<text x="252.5" y="201.6">3</text>
<text x="256.4" y="201.6">of</text>
<text x="260.3" y="201.6">14</text>
<text x="264.2" y="199.1">V4.0</text>
</g>
<g font-size=".9">
<text x="33.6" y="7.2">A</text>
<text x="85.4" y="7.2">B</text>
<text x="137.2" y="7.2">C</text>
<text x="189" y="7.2">D</text>
<text x="240.8" y="7.2">E</text>
<text x="6.7" y="32.6">4</text>
<text x="267.1" y="32.6">4</text>
<text x="6.7" y="81.2">3</text>
<text x="267.1" y="81.2">3</text>
<text x="6.7" y="129.8">2</text>
<text x="267.1" y="129.8">2</text>
<text x="6.7" y="178.3">1</text>
<text x="267.1" y="178.3">1</text>
<text x="137.2" y="202.8">C</text>
<text x="189" y="202.8">D</text>
<text x="240.8" y="202.8">E</text>
</g>
<g font-size=".9" fill="#f00">
<text x="59.1" y="92.6">USB0_DP_CON</text>
<text x="59.1" y="95.2">USB0_DM_CON</text>
</g>
</svg>
